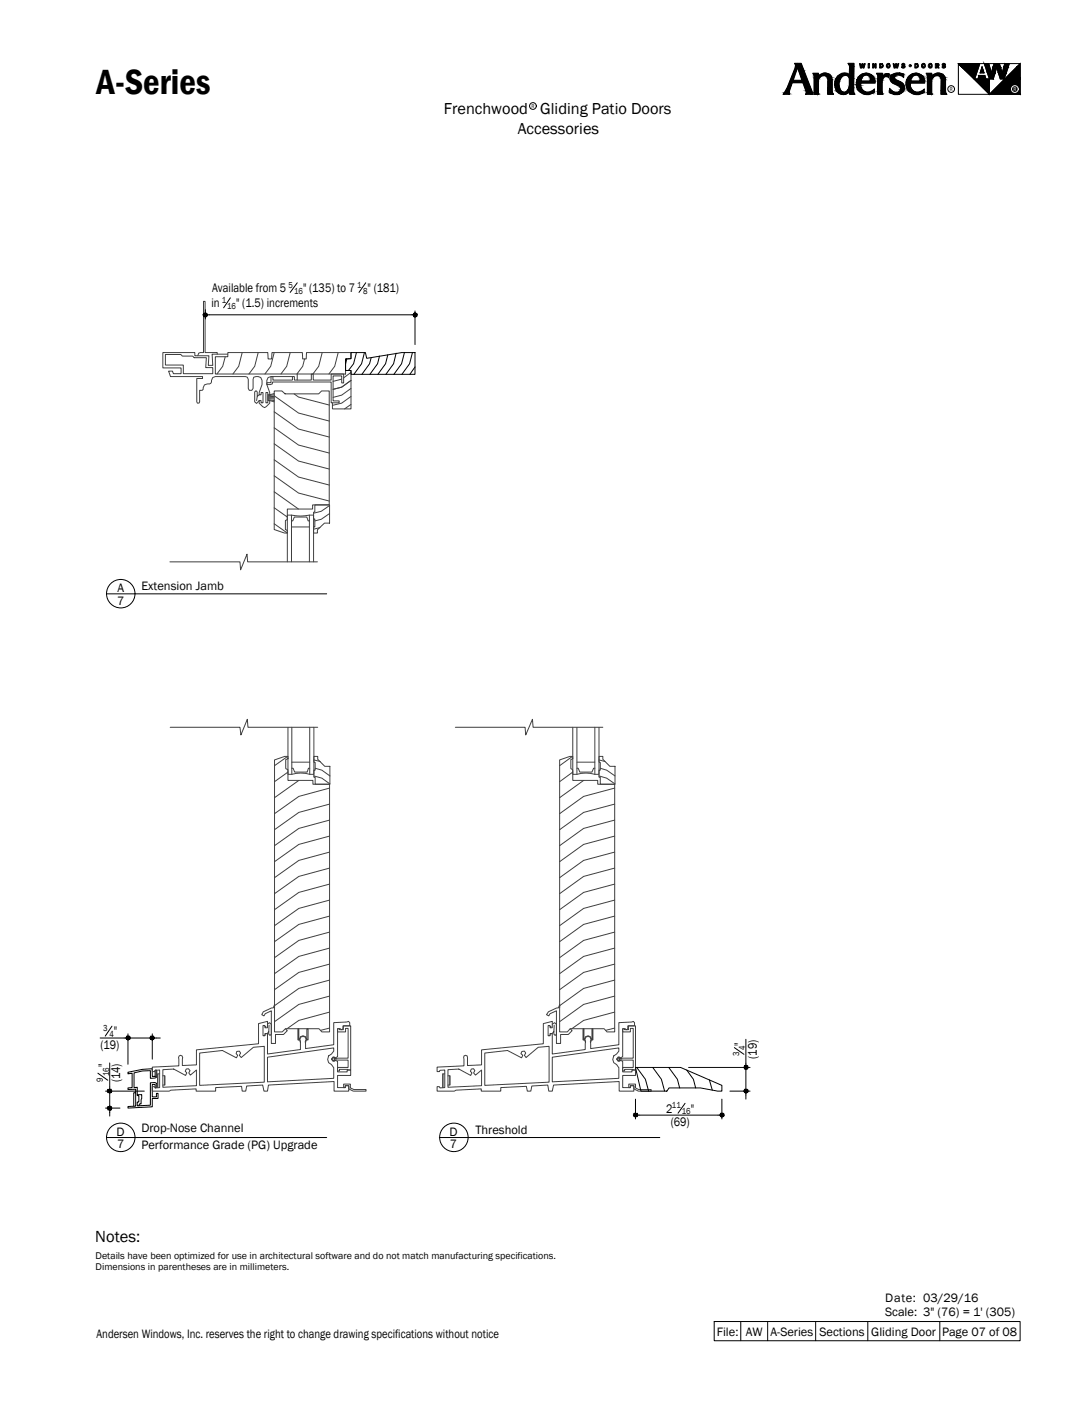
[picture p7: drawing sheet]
<svg xmlns="http://www.w3.org/2000/svg" width="216mm" height="279mm" viewBox="0 0 216 279" stroke-linecap="round" stroke-linejoin="round" font-family="sans-serif">
<!-- layer: A-ANNO-TEXT -->
<g fill="none" stroke="#000" stroke-width=".2">
<path d="M157.7 12.6h1.3l2.4 6.1h-1.6l.1-.6-.6-1.7h-2.1l-.5 1.5v.8h-1.3l.8-1.3 1.5-3.8 .2-.7zM157.9 12.7h1l2.4 6h-1.4l.1-.6-.6-1.7h-2.2l-.6 1.5v.8h-1.1l.8-1.3 1.5-3.8zM157.9 12.7h1l2.3 5.9h-1.1v-.5l-.7-1.8h-2.3l-.5 1.6-.1 .7h-.8l.6-1.2 1.6-3.8zM158.3 13.4l.8 2.5h-1.7zM158.3 13.1l1 3h-2zM158.3 12.8l1.1 3.3h-2.2zM161.3 14.5h1.1v.5a1.53 1.53 0 0 1 1.7-.5 1.53 1.53 0 0 1 1.1 1.4v2.1l.2 .7h-1.2l.1-2.9a.93 .93 0 0 0-1.1-.8 .93 .93 0 0 0-.8 1.1v2.4l.2 .2h-1.1v-3.6zM161.4 14.6h1l-.1 .6 .5-.4a1.4 1.4 0 0 1 1.5-.1 1.4 1.4 0 0 1 .8 1.2v2.1l.2 .7h-1v-2.9a.99 .99 0 0 0-1.1-.9 .99 .99 0 0 0-.8 1.2v2.6h-.8v-3.6zM161.6 14.7h.6v.7a1.54 1.54 0 0 1 2.8 .1l.2 3.1h-.8v-2.8a1.06 1.06 0 0 0-1.2-1 1.06 1.06 0 0 0-.9 1.3v2.5h-.6zM166.9 15.2a1.02 1.02 0 0 1 1.7 .3v1.6a1.31 1.31 0 0 1-1.5 1.3 2.32 2.32 0 0 1-.2-3.2zM166.9 15.3a.94 .94 0 0 1 1.7 .2v1.6a1.52 1.52 0 0 1-1.1 1.3 1.41 1.41 0 0 1-1.1-1.7l.2-.8zM167 15.4a.87 .87 0 0 1 1.4-.1 2.56 2.56 0 0 1-.6 2.9h-.6a2.01 2.01 0 0 1-.2-2.8z"/>
<path d="M168.3 12.6h1.2l-.1 5.5 .3 .6h-1.1v-.7a1.51 1.51 0 0 1-1.6 .8 1.51 1.51 0 0 1-1.3-1.4 2.04 2.04 0 0 1 .5-2.3 2.04 2.04 0 0 1 2.3-.3l.1-1.6zM168.4 12.7h1l-.1 5.4 .2 .6h-.9v-1.1l-.3 .7a1.5 1.5 0 0 1-2.5-.9 2.02 2.02 0 0 1 .3-2.1 2.02 2.02 0 0 1 2-.6l.5 .2v-1.7zM168.6 12.7h.7v5.4l.1 .5h-.7l.1-1.2-.6 .9a1.46 1.46 0 0 1-2.3-.9 1.96 1.96 0 0 1 2.2-2.7l.6 .3v-1.8zM170.3 15.3a1.84 1.84 0 0 1 2.2-.7 1.84 1.84 0 0 1 1.2 1.9h-2.9a1.51 1.51 0 0 0 .9 1.7 1.51 1.51 0 0 0 1.8-.6v.7a2.22 2.22 0 0 1-3-.1 2.22 2.22 0 0 1-.2-2.9zM170.4 15.3a1.77 1.77 0 0 1 2-.7 1.77 1.77 0 0 1 1.2 1.8h-2.9a1.58 1.58 0 0 0 .9 1.8 1.58 1.58 0 0 0 1.9-.4l-.1 .5a2.15 2.15 0 0 1-2.8-.2 2.15 2.15 0 0 1-.2-2.8zM170.4 15.4a1.7 1.7 0 0 1 2-.7 1.7 1.7 0 0 1 1.1 1.7h-2.8a1.64 1.64 0 0 0 .7 1.8 1.64 1.64 0 0 0 1.9-.2v.3a2.09 2.09 0 0 1-2.7-.2 2.09 2.09 0 0 1-.2-2.7zM170.6 12.6h.1l.2 .6 .2-.6h.2l.1 .6 .1-.6h.2l-.3 .9h-.1l-.2-.6-.1 .6h-.3zM170.6 12.6l.3 .9 .2-.9 .3 .9 .2-.9M171.2 15.1a.89 .89 0 0 1 1.2-.2 .89 .89 0 0 1 .2 1.2l-1.9 .1zM171.2 15a.96 .96 0 0 1 1.3-.1 .96 .96 0 0 1 .2 1.3h-2.1zM171.3 15.2a.84 .84 0 0 1 1-.2 .84 .84 0 0 1 .3 1.1h-1.7zM172.3 12.6h.2v.9h-.2z"/>
<path d="M172.4 12.6v.9M173.2 12.6h.2l.3 .5v-.5h.2v.9h-.2l-.4-.6v.6h-.1zM173.8 12.6v.9l-.5-.9v.9M173.9 14.5h1.2v.7a1.04 1.04 0 0 1 1.4-.5l-.1 .8-.3-.3a.87 .87 0 0 0-1 1v1.9l.2 .6h-1.2l.1-3.5zM174 14.6h1v.8a1.22 1.22 0 0 1 1.4-.7l-.1 .6a.87 .87 0 0 0-1 0 .87 .87 0 0 0-.3 .9v1.9l.1 .6h-.9v-3.5zM174.2 14.7h.7v.9a1.38 1.38 0 0 1 1.2-.9h.2v.5a.94 .94 0 0 0-1 .1 .94 .94 0 0 0-.4 .9l.1 2.4h-.8l.2-3.4zM174.6 12.6h.3a.44 .44 0 0 1 .4 .5 .44 .44 0 0 1-.4 .4h-.3zM174.6 12.7a.45 .45 0 0 1 .6 .4l-.2 .3h-.4zM174.7 12.7a.29 .29 0 0 1 .4 .3 .29 .29 0 0 1-.4 .3zM176 12.8a.33 .33 0 0 1 .5 0 .33 .33 0 0 1-.1 .5 .33 .33 0 0 1-.4-.2zM176 12.7a.42 .42 0 0 1 .6 .1 .42 .42 0 0 1-.1 .6 .42 .42 0 0 1-.6-.2zM176.1 12.7a.29 .29 0 0 1 .3 .3 .29 .29 0 0 1-.3 .3z"/>
<path d="M176.8 15a2.45 2.45 0 0 1 2.6-.3l-.1 .7a1.06 1.06 0 0 0-1.8 0l.2 .3 .8 .4a1.37 1.37 0 0 1 1 1.7 1.37 1.37 0 0 1-1.6 1h-.4l-1-.4v-.9a1.35 1.35 0 0 0 2.1 .5l.1-.6-.7-.5a1.83 1.83 0 0 1-1.4-1.2zM176.8 15a2.52 2.52 0 0 1 2.5-.3v.5a1.2 1.2 0 0 0-1.8 0 .52 .52 0 0 0 .4 .7l.5 .3a1.3 1.3 0 0 1 1 1.5 1.3 1.3 0 0 1-1.5 1h-.4l-.9-.4v-.6a1.4 1.4 0 0 0 2.1 .3v-.6a1.94 1.94 0 0 0-1.5-.9 .96 .96 0 0 1-.4-1.5zM176.9 15a2.51 2.51 0 0 1 2.3-.2v.3a1.28 1.28 0 0 0-1.8 .1 .62 .62 0 0 0 .5 .8l.5 .2a1.24 1.24 0 0 1 .9 1.5 1.24 1.24 0 0 1-1.4 1l-.4-.1a.68 .68 0 0 1-.9-.7 1.29 1.29 0 0 0 2.2 0l.1-.4a.92 .92 0 0 0-.8-.7 2.3 2.3 0 0 1-1.3-.9l-.1-.4zM177.2 12.6h.2l.1 .6 .2-.6h.2l.1 .6 .2-.6h.2l-.3 .9h-.2l-.1-.6-.1 .6h-.3zM177.3 12.6l.2 .9 .3-.9 .2 .9 .3-.9M178.9 12.7a.34 .34 0 0 1 .4-.1 .34 .34 0 0 1 .3 .2l-.5-.1 .1 .2a.35 .35 0 0 1 .3 .5 .35 .35 0 0 1-.6 0v-.1l.2-.1 .3 .1-.1-.2-.4-.2zM179.5 12.8a.24 .24 0 0 0-.2-.1 .24 .24 0 0 0-.2 .2l.4 .2v.2l-.4 .1-.1-.1M180.2 15.3a1.81 1.81 0 0 1 2.1-.7 1.81 1.81 0 0 1 1.2 1.9h-2.8a1.45 1.45 0 0 0 .6 1.6 1.45 1.45 0 0 0 1.8-.1l.3-.4v.7a2.21 2.21 0 0 1-3-.1 2.21 2.21 0 0 1-.2-2.9zM180.3 15.3a1.74 1.74 0 0 1 2-.7 1.74 1.74 0 0 1 1.1 1.8h-2.7a1.55 1.55 0 0 0 .7 1.8 1.55 1.55 0 0 0 1.9-.4v.5a2.15 2.15 0 0 1-2.8-.2 2.15 2.15 0 0 1-.2-2.8zM180.3 15.4a1.65 1.65 0 0 1 2-.8 1.65 1.65 0 0 1 1.1 1.8h-2.9a1.67 1.67 0 0 0 .8 1.8 1.67 1.67 0 0 0 2-.2v.3a2.09 2.09 0 0 1-2.8-.2 2.09 2.09 0 0 1-.2-2.7zM181 15a1.04 1.04 0 0 1 1.3-.1 1.04 1.04 0 0 1 .4 1.2l-.4 .1h-1.8zM181.1 15.1a.9 .9 0 0 1 1.2-.1 .9 .9 0 0 1 .3 1.1l-1.9 .1 .1-.7z"/>
<path d="M181.2 15.2a.81 .81 0 0 1 1-.2 .81 .81 0 0 1 .3 1.1h-1.8zM181.5 12.6h.4a.45 .45 0 0 1 .3 .5 .45 .45 0 0 1-.3 .4h-.4zM181.6 12.7a.45 .45 0 0 1 .6 .4l-.2 .3h-.4zM181.7 12.7a.29 .29 0 0 1 .3 .3 .29 .29 0 0 1-.3 .3zM182.9 12.8a.42 .42 0 0 1 .6 0 .42 .42 0 0 1 0 .6 .42 .42 0 0 1-.6-.1zM183.1 12.7a.29 .29 0 0 1 .3 .3 .29 .29 0 0 1-.3 .3zM183.8 14.5h1.1v.5a1.53 1.53 0 0 1 1.7-.5 1.53 1.53 0 0 1 1 1.4v2.1l.3 .7h-1.2v-2.9a.93 .93 0 0 0-1-.8 .93 .93 0 0 0-.8 1.1v2.4l.1 .2h-1v-3.6zM184 14.6h.8v.6a1.49 1.49 0 0 1 1.7-.7 1.49 1.49 0 0 1 1.1 1.4v2.1l.2 .7h-1v-2.9a.99 .99 0 0 0-1.1-.9 .99 .99 0 0 0-.9 1.2l.1 2.6h-.8v-3.6zM184.1 14.7h.7l-.1 .7a1.54 1.54 0 0 1 2.7 .1l.2 3.1h-.7v-2.8a1.06 1.06 0 0 0-1.2-1 1.06 1.06 0 0 0-.9 1.3v2.5h-.7zM184.3 12.7a.44 .44 0 0 1 .7 .3 .44 .44 0 0 1-.5 .5l-.3-.3zM184.4 12.7a.33 .33 0 0 1 .4 .1 .33 .33 0 0 1 0 .5 .33 .33 0 0 1-.5 0zM184.5 12.7a.29 .29 0 0 1 .3 .3 .29 .29 0 0 1-.3 .3z"/>
<path d="M185.6 12.6l.7 .1 .1 .2-.2 .2 .2 .4h-.3l-.1-.4h-.1v.4h-.3zM185.7 13.1h.3l.2-.4h-.5v.8M185.9 12.7h.1l.1 .2-.2 .1zM186 13.1l.2 .4M187 12.7a.37 .37 0 0 1 .6 .1l-.4-.1v.2a.34 .34 0 0 1 .4 .2 .34 .34 0 0 1-.3 .4 .34 .34 0 0 1-.4-.2h.5v-.1l-.4-.2zM187.5 12.8l-.1-.1-.3 .1v.2l.4 .1a.26 .26 0 0 1-.2 .3 .26 .26 0 0 1-.3-.1M190.2 12.6l6.1 6.1 6.1-6.1v6.1h-12.2zM190.2 12.6h12.2M194.4 12.6l-1 3.1h.6l.3-.7h1.1l.2 .7h.7M194.9 13.3l.4 1.2h-.8zM195.3 12.6l1 3.1M196.2 12.6l.5 1.9 .6-1.9"/>
<path d="M196.3 15.7v3M198.3 12.6l.6 1.9 .5-1.9M200.3 12.6l-1 3.1h-.8l-.7-2.4-.7 2.4h-.8M21.1 117.8h43.7M21.1 225.7h43.7M87.2 225.7h43.7M141.7 262.2h60.7v3.9h-60.7zM147 262.2v3.9M152.3 262.2v3.9M161.9 262.2v3.9M172.2 262.2v3.9M186.5 262.2v3.9"/>
<circle cx="180.6" cy="13" r=".22"/>
<circle cx="180.6" cy="13" r=".1"/>
<circle cx="183.2" cy="13.1" r=".35"/>
<circle cx="188.7" cy="17.7" r=".67"/>
<circle cx="105.8" cy="21" r=".67"/>
<circle cx="24" cy="117.8" r="2.83"/>
<circle cx="24" cy="225.7" r="2.83"/>
<circle cx="90.1" cy="225.7" r="2.83"/>
</g>
<g fill="#000" stroke="#000" stroke-width=".2">
<path d="M163.5 14.7h.4zM166.9 18.6h.9zM166.9 18.6l.5 .1zM175 15.5h.1zM176 14.7h.3zM178.2 14.6l.1 .1zM181.7 18.6h.6zM181.7 18.6l.2 .1zM183.1 18.1l.2-.1zM186 14.7h.4zM193.3 15.7h3v3zM202.4 12.6v.7h-.6z"/>
<path d="M156.1 18l.4 .3v-.3zM156.1 18l.4 .3h-.6z"/>
<path d="M155.9 18.3l.6 .1v-.1zM155.9 18.3l.6 .1h-.7z"/>
<path d="M155.8 18.4l.7 .2v-.2zM155.8 18.4l.7 .2h-.8z"/>
<path d="M156.1 17.9h.5zM156.1 17.9l.4 .1z"/>
<path d="M156.3 17.4l.3 .5 .1-.5zM156.3 17.4l.3 .5h-.5z"/>
<path d="M156.8 16.3l-.1 1.1 .4-1.1zM156.8 16.3l-.1 1.1h-.4z"/>
<path d="M157.9 13.6l-.7 2.5 .8-2.5zM157.9 13.6l-.7 2.5h-.3z"/>
<path d="M157.9 13.3l.1 .3 .1-.3zM157.9 13.3l.1 .3h-.1z"/>
<path d="M158 12.9l.1 .4 .1-.4zM158 12.9l.1 .4h-.2z"/>
<path d="M158 12.8l.2 .1 .1-.1zM158 12.8l.2 .1h-.2z"/>
<path d="M158 12.7l.9 .1zM158 12.7l.9 .1z"/>
<path d="M158.3 12.8l.7 .1-.1-.1zM158.3 12.8l.7 .1h-.6z"/>
<path d="M158.4 12.9l.9 .7-.3-.7zM158.4 12.9l.9 .7h-.8z"/>
<path d="M158.5 13.6l.8 .3v-.3zM158.5 13.6l.8 .3h-.7z"/>
<path d="M158.6 13.9l1.6 2.2-.9-2.2zM158.6 13.9l1.6 2.2h-.8z"/>
<path d="M156.9 16.1l3.4 .2-.1-.2zM156.9 16.1l3.4 .2h-3.5z"/>
<path d="M159.4 16.3l1.6 1.8-.7-1.8zM159.4 16.3l1.6 1.8h-.9z"/>
<path d="M160.1 18.1l1 .2-.1-.2zM160.1 18.1l1 .2h-1z"/>
<path d="M160.1 18.3l1.1 .2-.1-.2zM160.1 18.3l1.1 .2h-1.1z"/>
<path d="M160.1 18.5l1.1 .1v-.1zM160.1 18.5l1.1 .1h-1.1z"/>
<path d="M161.6 14.7l.6 .1v-.1zM161.6 14.7l.6 .1h-.6z"/>
<path d="M161.6 14.8l.6 .3v-.3zM161.6 14.8l.6 .3h-.5z"/>
<path d="M161.7 15.1l.5 .3v-.3zM161.7 15.1l.5 .3h-.5z"/>
<path d="M161.7 18.4l.6 .2-.1-.2zM161.7 18.4l.6 .2h-.6z"/>
<path d="M161.7 16.1l.5 2.3 .1-2.3zM161.7 16.1l.5 2.3h-.5z"/>
<path d="M161.7 15.6l.6 .5 .1-.5zM161.7 15.6l.6 .5h-.6z"/>
<path d="M161.7 15.4l.7 .2 .2-.2zM161.7 15.4l.7 .2h-.7z"/>
<path d="M162.4 15.2l.2 .2v-.2zM162.2 15.4l.2-.2 .2 .2z"/>
<path d="M162.7 15l-.1 .2 .4-.2zM162.4 15.2l.3-.2-.1 .2z"/>
<path d="M163.2 14.7h1zM163.2 14.7h1z"/>
<path d="M162.8 14.9h.5zM162.8 14.9h.6z"/>
<path d="M162.8 14.9h.5zM162.8 14.9l.2 .1z"/>
<path d="M162.9 14.8h.5zM162.9 14.8l.5 .1z"/>
<path d="M163.5 14.7h.7zM163.2 14.7h1z"/>
<path d="M163.2 14.7l1.3 .1zM162.9 14.8l.3-.1 1.3 .1z"/>
<path d="M162.9 14.8h1.7zM162.9 14.8h1.7z"/>
<path d="M163.4 14.8l1.2 .1zM163.4 14.8l1.2 .1z"/>
<path d="M163.6 14.9h1zM163.6 14.9h1z"/>
<path d="M163.8 14.9l.9 .1-.1-.1zM163.8 14.9l.9 .1z"/>
<path d="M164 15l.8 .1zM164 15l.8 .1z"/>
<path d="M164.1 15.1l.8 .2-.1-.2zM164.1 15.1l.8 .2h-.7z"/>
<path d="M164.2 15.3l.8 .1-.1-.1zM164.2 15.3l.8 .1h-.7z"/>
<path d="M164.3 15.4l.7 .1v-.1zM164.3 15.4l.7 .1h-.7z"/>
<path d="M164.3 15.5l.7 .3v-.3zM164.3 15.5l.7 .3h-.6z"/>
<path d="M164.4 15.8l.6 .1zM164.4 15.8l.6 .1z"/>
<path d="M164.4 15.9l.6 2.1v-2.1zM164.4 15.9l.6 2.1h-.6z"/>
<path d="M164.4 18l.7 .5-.1-.5zM164.4 18l.7 .5h-.7z"/>
<path d="M164.4 18.5l.8 .1-.1-.1zM164.4 18.5l.8 .1h-.8z"/>
<path d="M165.7 16.7l.7 .1v-.1zM165.7 16.7l.7 .1h-.7z"/>
<path d="M165.7 16.8l.8 .6-.1-.6zM165.7 16.8l.8 .6h-.6z"/>
<path d="M165.9 15.9l.6 .3v-.3zM165.9 15.9l.6 .3h-.7z"/>
<path d="M165.8 16.2l.6 .5 .1-.5zM165.8 16.2l.6 .5h-.7z"/>
<path d="M165.9 17.4h.6zM165.9 17.4h.6z"/>
<path d="M165.9 17.4l.8 .6-.2-.6zM165.9 17.4l.8 .6h-.6z"/>
<path d="M166 15.7l.5 .2 .2-.2zM166 15.7l.5 .2h-.6z"/>
<path d="M166.1 18l.7 .1-.1-.1zM166.1 18l.7 .1h-.5z"/>
<path d="M166.3 18.1l.8 .2-.3-.2zM166.3 18.1l.8 .2h-.6z"/>
<path d="M166.3 15.2h.6zM166.3 15.2h.6z"/>
<path d="M166.3 15.2l.4 .5 .2-.5zM166.3 15.2l.4 .5h-.7z"/>
<path d="M166.5 18.3l.6 .1zM166.5 18.3l.6 .1z"/>
<path d="M166.6 18.4l.8 .1zM166.6 18.4l.8 .1z"/>
<path d="M166.7 14.9h.6zM166.7 14.9h.7z"/>
<path d="M166.7 14.9l.2 .3 .4-.3zM166.3 15.2l.4-.3 .2 .3z"/>
<path d="M166.7 18.5h.8zM166.7 18.5h.8z"/>
<path d="M166.9 14.8h.9zM166.7 14.9h.7z"/>
<path d="M166.9 18.5l.9 .1zM166.9 18.5l.9 .1z"/>
<path d="M167.6 14.6l.4 .1zM167.1 14.7h.9z"/>
<path d="M167.1 14.7h1zM167.1 14.7h1z"/>
<path d="M166.7 18.5h1.3zM166.7 18.5h1.1z"/>
<path d="M167.6 18.5h.4zM167.5 18.5h.5z"/>
<path d="M167.1 14.7l1.2 .1-.2-.1zM166.9 14.8l.2-.1 1.2 .1z"/>
<path d="M167.8 18.4h.3zM167.6 18.5h.4z"/>
<path d="M168 18.3l.1 .1 .1-.1zM168 18.3l.1 .1h-.3z"/>
<path d="M167.8 14.8l.7 .1zM167.8 14.8l.7 .1z"/>
<path d="M168.1 18.1l.1 .2 .1-.2zM168 18.3l.1-.2 .1 .2z"/>
<path d="M168.3 14.9l.3 .1zM168.3 14.9l.3 .1z"/>
<path d="M168.5 17.7l-.2 .4zM168.5 17.7l-.4 .4z"/>
<path d="M168.7 15h.6zM168.7 15h.6z"/>
<path d="M168.4 15h.3zM168.4 15h.3z"/>
<path d="M168.6 17.4h.1zM168.6 17.4h.2z"/>
<path d="M168.6 17.4v.3l.1-.3zM168.6 17.4l-.1 .3z"/>
<path d="M168.8 17.4h.5zM168.8 17.4h.5z"/>
<path d="M168.6 15.5l.7 1.6v-1.6zM168.6 15.5l.7 1.6h-.7z"/>
<path d="M168.6 17.1l.7 .3v-.3zM168.6 17.1l.7 .3h-.7z"/>
<path d="M168.8 17.4l.5 .7v-.7zM168.8 17.4l.5 .7h-.6z"/>
<path d="M168.7 18.1l.6 .4v-.4zM168.7 18.1l.6 .4h-.6z"/>
<path d="M168.6 12.7l.7 .1zM168.6 12.7l.7 .1z"/>
<path d="M168.6 12.8l.7 .4v-.4zM168.6 12.8l.7 .4h-.6z"/>
<path d="M168.7 13.2l.6 1.8v-1.8zM168.7 13.2l.6 1.8h-.6z"/>
<path d="M168.4 15l.9 .2v-.2zM168.4 15l.9 .2h-.8z"/>
<path d="M168.5 15.2l.8 .3v-.3zM168.5 15.2l.8 .3h-.7z"/>
<path d="M168.7 18.5l.7 .1-.1-.1zM168.7 18.5l.7 .1h-.7z"/>
<path d="M170 16.3h3.5zM170 16.3h3.5z"/>
<path d="M170 16.9l.7 .4-.1-.4zM170 16.9l.7 .4h-.6z"/>
<path d="M170.6 18.1h.6zM170.6 18.1h.6z"/>
<path d="M170 16.4l.7 .4v-.4zM170 16.4l.7 .4h-.7z"/>
<path d="M170 16.8l.6 .1 .1-.1zM170 16.8l.6 .1h-.6z"/>
<path d="M170.2 15.9l.4 .3 .1-.3zM170.2 15.9l.4 .3h-.6z"/>
<path d="M170.1 17.3h.6zM170.1 17.3h.6z"/>
<path d="M170.2 17.3l.7 .4-.2-.4zM170.2 17.3l.7 .4h-.6z"/>
<path d="M170.4 15.5l.3 .4 .2-.4zM170.4 15.5l.3 .4h-.5z"/>
<path d="M170.3 17.7l.6 .1zM170.3 17.7l.6 .1z"/>
<path d="M170.4 17.8l.8 .3-.3-.3zM170.4 17.8l.8 .3h-.6z"/>
<path d="M170.4 15.4l.5 .1 .1-.1zM170.4 15.4l.5 .1h-.5z"/>
<path d="M170.7 15l.3 .4 .2-.4zM170.7 15l.3 .4h-.6z"/>
<path d="M170.6 18.1l1 .2-.4-.2zM170.6 18.1l1 .2h-.7z"/>
<path d="M170.9 15h.4zM170.7 15h.5z"/>
<path d="M171.1 14.8l.2 .2 .2-.2zM170.9 15l.2-.2 .2 .2z"/>
<path d="M170.9 18.3h.9zM170.9 18.3h.9z"/>
<path d="M171 18.3l1 .1zM171 18.3l1 .1z"/>
<path d="M171.3 14.7l.2 .1 .5-.1zM171.3 14.7l.2 .1h-.4z"/>
<path d="M171.8 18.6l.2 .1zM171.8 18.6h.7z"/>
<path d="M171.9 14.7h.5zM171.4 14.7h1z"/>
<path d="M171.4 14.7h1zM171.3 14.7h1.1z"/>
<path d="M171.3 14.7h1.2zM171.3 14.7h1.2z"/>
<path d="M172.4 18.4h.6zM172.4 18.4h.6z"/>
<path d="M171.1 18.4h1.3zM171.1 18.4h1.3z"/>
<path d="M172 14.7l.6 .1zM172 14.7l.6 .1z"/>
<path d="M172.3 14.8l.5 .1zM172.3 14.8l.5 .1z"/>
<path d="M171.4 18.5h1.2zM171.4 18.5l1.1 .1z"/>
<path d="M172.5 14.9l.5 .1zM172.5 14.9l.5 .1z"/>
<path d="M172.8 16.1h.7zM172.8 16.1h.7z"/>
<path d="M171.3 18.5h1.6zM171.3 18.5h1.3z"/>
<path d="M172.6 15l.6 .2-.2-.2zM172.6 15l.6 .2h-.5z"/>
<path d="M171.1 18.4h1.9zM171.1 18.4l1.8 .1z"/>
<path d="M172.7 15.2l.6 .2-.1-.2zM172.7 15.2l.6 .2h-.5z"/>
<path d="M172.8 18.3h.4zM172.4 18.4h.6z"/>
<path d="M172.8 15.4l.6 .2-.1-.2zM172.8 15.4l.6 .2h-.6z"/>
<path d="M173.3 18.1v.2zM172.9 18.3l.4-.2v.2z"/>
<path d="M172.9 18.3h.4zM172.8 18.3h.4z"/>
<path d="M172.8 15.6l.7 .3-.1-.3zM172.8 15.6l.7 .3h-.6z"/>
<path d="M172.9 15.9l.6 .2v-.2zM172.9 15.9l.6 .2h-.7z"/>
<path d="M172.8 16.1l.7 .1v-.1zM172.8 16.1l.7 .1h-.8z"/>
<path d="M172.7 16.2h.8zM172.5 16.2h1z"/>
<path d="M170 16.2l3.5 .1zM170 16.2l3.5 .1z"/>
<path d="M170 16.3l3.5 .1zM170 16.3l3.5 .1z"/>
<path d="M174.2 14.7l.7 .1zM174.2 14.7l.7 .1z"/>
<path d="M174.2 14.8l.7 .4v-.4zM174.2 14.8l.7 .4h-.5z"/>
<path d="M174.4 15.2l.5 .4v-.4zM174.4 15.2l.5 .4h-.6z"/>
<path d="M174.3 16.2l.6 2v-2zM174.3 16.2l.6 2h-.6z"/>
<path d="M174.3 18.2l.7 .3-.1-.3zM174.3 18.2l.7 .3h-.8z"/>
<path d="M174.3 15.9l.6 .3 .1-.3zM174.3 15.9l.6 .3h-.6z"/>
<path d="M174.2 18.5l.8 .1v-.1zM174.2 18.5l.8 .1h-.8z"/>
<path d="M174.3 15.6l.7 .3 .1-.3zM174.3 15.6l.7 .3h-.7z"/>
<path d="M175.3 15.2l-.2 .3zM175.3 15.2l-.3 .3z"/>
<path d="M175.4 15h.4zM175.4 15h.4z"/>
<path d="M175.4 15.1l-.1 .1 .3-.1zM175.4 15.1l-.1 .1z"/>
<path d="M175.4 15h.4zM175.4 15l.2 .1z"/>
<path d="M176.1 14.7h.2zM176 14.7h.3zM175.9 14.7h.4z"/>
<path d="M175.4 15h.9zM175.4 15h.9z"/>
<path d="M175.8 15h.5zM175.8 15h.5z"/>
<path d="M175.9 15l.4 .1zM175.9 15l.4 .1z"/>
<path d="M176.1 15.1l.2 .1zM176.1 15.1l.2 .1z"/>
<path d="M175.9 14.7h.4zM175.9 14.7h.4z"/>
<path d="M175.9 14.7l.4 .1v-.1zM175.6 14.8l.3-.1 .4 .1z"/>
<path d="M175.6 14.8l.7 .2v-.2zM175.4 15l.2-.2 .7 .2z"/>
<path d="M176.6 17.9l.2 .1zM176.6 17.9l.2 .1h-.2z"/>
<path d="M176.6 18l.6 .3zM176.6 18l.6 .3h-.6z"/>
<path d="M176.6 18.3h.7zM176.6 18.3h.7z"/>
<path d="M176.6 18.3l.9 .1zM176.6 18.3l.9 .1z"/>
<path d="M176.8 15.2l.5 .2v-.2zM176.8 15.2l.5 .2h-.5zM176.8 15.4h.5zM176.8 15.4h.5z"/>
<path d="M176.8 15.4l.6 .1-.1-.1zM176.8 15.4l.6 .1h-.7z"/>
<path d="M176.8 15.2h.6zM176.8 15.2h.5z"/>
<path d="M176.7 15.5l.7 .1zM176.7 15.5l.7 .1z"/>
<path d="M176.7 15.6l.8 .1-.1-.1zM176.7 15.6l.8 .1h-.7z"/>
<path d="M177 15h.5zM176.9 15h.6z"/>
<path d="M176.9 15l.5 .2 .1-.2zM176.9 15l.5 .2h-.6z"/>
<path d="M176.8 15.7l.8 .2-.1-.2zM176.8 15.7l.8 .2h-.8z"/>
<path d="M177 14.9l.5 .1 .1-.1zM177 14.9l.5 .1h-.5z"/>
<path d="M177.1 14.9h.6zM177 14.9h.6z"/>
<path d="M176.8 15.9h.9zM176.8 15.9h.9z"/>
<path d="M176.8 15.9l1.1 .1-.2-.1zM176.8 15.9l1.1 .1h-1.1z"/>
<path d="M176.8 18.4h.9zM176.8 18.4h.9z"/>
<path d="M176.8 18.4l1.1 .1zM176.8 18.4l1.1 .1z"/>
<path d="M177.2 14.8h.6zM177.1 14.9h.6z"/>
<path d="M176.8 16l1.3 .1-.2-.1zM176.8 16l1.3 .1h-1.2z"/>
<path d="M177.3 14.8h.6zM177.2 14.8h.6z"/>
<path d="M176.9 16.1l1.5 .1-.3-.1zM176.9 16.1l1.5 .1h-1.4z"/>
<path d="M177.4 14.8h.8zM177.3 14.8h.6z"/>
<path d="M177.7 18.7h.5zM177.7 18.7h.4zM177.7 18.7h.4z"/>
<path d="M177.5 18.6h.7zM177.5 18.6l.7 .1z"/>
<path d="M178.1 14.7h.4zM177.9 14.7h.6z"/>
<path d="M177 16.2h1.5zM177 16.2h1.5z"/>
<path d="M177.1 16.2l1.6 .2-.2-.2zM177.1 16.2l1.6 .2h-1.5z"/>
<path d="M177.2 18.5l1.3 .1zM177.2 18.5l1.3 .1z"/>
<path d="M177.3 18.6h1.2zM177.3 18.6h.9z"/>
<path d="M177.9 14.7h.7zM177.9 14.7h.7z"/>
<path d="M177.9 14.7h1zM177.5 14.7h1.4zM177.5 14.7h1.4zM177.5 14.7h1.4z"/>
<path d="M177.2 16.4h1.5zM177.2 16.4h1.5z"/>
<path d="M177 18.5h1.7zM177 18.5h1.5z"/>
<path d="M177.3 16.4l1.6 .2-.2-.2zM177.3 16.4l1.6 .2h-1.4z"/>
<path d="M178.2 18.4l.5 .1zM178.2 18.4l.5 .1z"/>
<path d="M178.2 18.5h.5zM177.9 18.5h.8z"/>
<path d="M178.4 18.3h.4zM178.2 18.4h.5z"/>
<path d="M177.5 14.7l1.6 .1zM177.4 14.8h1.7z"/>
<path d="M177.5 16.6l1.6 .1-.2-.1zM177.5 16.6l1.6 .1z"/>
<path d="M178.6 18.2l.2 .1 .2-.1zM178.4 18.3l.2-.1 .2 .1z"/>
<path d="M178.2 14.8h1zM178.2 14.8h1z"/>
<path d="M177.9 16.7l1.3 .1-.1-.1zM177.9 16.7l1.3 .1h-1.1z"/>
<path d="M178.7 18.1l.3 .1 .1-.1zM178.6 18.2l.1-.1 .3 .1zM178.6 18.2h.4zM178.6 18.2h.4z"/>
<path d="M178.4 14.8h.8zM178.4 14.8h.8z"/>
<path d="M178.5 14.8l.7 .1v-.1zM178.5 14.8l.7 .1z"/>
<path d="M178.8 14.9l.4 .1zM178.8 14.9l.4 .1z"/>
<path d="M179.1 15l.1 .1zM179.1 15l.1 .1z"/>
<path d="M178.1 16.8l1.2 .1-.1-.1zM178.1 16.8l1.2 .1z"/>
<path d="M178.8 17.9l.4 .1v-.1zM178.8 17.9l.4 .1h-.4z"/>
<path d="M178.8 18h.4zM178.8 18l.3 .1z"/>
<path d="M178.4 16.9l.9 .1zM178.4 16.9l.9 .1z"/>
<path d="M178.6 17l.7 .1v-.1zM178.6 17l.7 .1h-.6z"/>
<path d="M178.7 17.1l.6 .1zM178.7 17.1l.6 .1z"/>
<path d="M178.7 17.2l.6 .1v-.1zM178.7 17.2l.6 .1h-.5z"/>
<path d="M178.8 17.3l.5 .1v-.1zM178.8 17.3l.5 .1h-.4z"/>
<path d="M178.9 17.4l.4 .1zM178.9 17.4l.4 .1z"/>
<path d="M178.9 17.5l.4 .2v-.2zM178.9 17.5l.4 .2h-.4z"/>
<path d="M178.9 17.7l.4 .1zM178.9 17.7l.4 .1z"/>
<path d="M178.9 17.8l.3 .1 .1-.1zM178.9 17.8l.3 .1h-.4z"/>
<path d="M180 16.3h3.4zM180 16.3h3.4z"/>
<path d="M180 16.4l.5 .4v-.4zM180 16.4l.5 .4h-.6z"/>
<path d="M179.9 16.8l.6 .1v-.1zM179.9 16.8l.6 .1h-.5z"/>
<path d="M180 16.9l.6 .4-.1-.4zM180 16.9l.6 .4h-.6z"/>
<path d="M180.5 18.1h.6zM180.5 18.1h.6z"/>
<path d="M180 17.3h.6zM180 17.3h.6z"/>
<path d="M180 17.3l.8 .4-.2-.4zM180 17.3l.8 .4h-.6z"/>
<path d="M180.1 15.9l.4 .3 .2-.3zM180.1 15.9l.4 .3h-.5z"/>
<path d="M180.2 15.5l.5 .4v-.4zM180.2 15.5l.5 .4h-.6z"/>
<path d="M180.2 17.7l.6 .1zM180.2 17.7l.6 .1z"/>
<path d="M180.2 17.8l.9 .3-.3-.3zM180.2 17.8l.9 .3h-.6z"/>
<path d="M180.3 15.4l.4 .1 .1-.1zM180.3 15.4l.4 .1h-.5z"/>
<path d="M180.6 15l.2 .4 .2-.4zM180.6 15l.2 .4h-.5z"/>
<path d="M180.5 18.1l.9 .2-.3-.2zM180.5 18.1l.9 .2h-.6z"/>
<path d="M181.2 14.7h1.1zM181.2 14.7h1.1z"/>
<path d="M180.7 15h.5zM180.6 15h.4z"/>
<path d="M181 14.8l.2 .2 .2-.2zM180.7 15l.3-.2 .2 .2z"/>
<path d="M180.8 18.3h.9zM180.8 18.3h.9z"/>
<path d="M180.9 18.3l1 .1zM180.9 18.3l1 .1z"/>
<path d="M181.7 14.7h.6zM181.2 14.7h1.1z"/>
<path d="M181.2 14.7l.2 .1 .5-.1zM181 14.8l.2-.1 .2 .1z"/>
<path d="M181 18.4h1.2zM181 18.4h1.2z"/>
<path d="M181.2 14.7h1.2zM181.2 14.7h1.2z"/>
<path d="M181.9 14.7l.6 .1-.1-.1zM181.9 14.7l.6 .1z"/>
<path d="M182.2 14.8l.5 .1zM182.2 14.8l.5 .1z"/>
<path d="M181.3 18.5h1.3zM181.3 18.5l1 .1z"/>
<path d="M182.3 14.9l.6 .1zM182.3 14.9l.6 .1z"/>
<path d="M182.7 16.1h.7zM182.7 16.1h.7z"/>
<path d="M181.2 18.5h1.6zM181.2 18.5h1.4z"/>
<path d="M182.5 15l.6 .2-.2-.2zM182.5 15l.6 .2h-.5z"/>
<path d="M182.3 18.4h.6zM182.2 18.4h.7z"/>
<path d="M181 18.4h1.9zM181 18.4l1.8 .1z"/>
<path d="M182.6 15.2l.6 .2-.1-.2zM182.6 15.2l.6 .2h-.5z"/>
<path d="M182.7 18.3h.4zM182.3 18.4h.6z"/>
<path d="M182.7 15.4l.6 .2-.1-.2zM182.7 15.4l.6 .2h-.6z"/>
<path d="M182.7 15.6l.6 .3v-.3zM182.7 15.6l.6 .3h-.5z"/>
<path d="M183.1 18.1l.2 .2v-.2zM182.8 18.3l.3-.2 .2 .2z"/>
<path d="M182.8 18.3h.5zM182.7 18.3h.4z"/>
<path d="M182.8 15.9l.6 .2-.1-.2zM182.8 15.9l.6 .2h-.7z"/>
<path d="M182.7 16.1l.7 .1v-.1zM182.6 16.2l.1-.1 .7 .1z"/>
<path d="M182.6 16.2h.8zM182.3 16.2h1.1z"/>
<path d="M180 16.2l3.4 .1zM180 16.2l3.4 .1z"/>
<path d="M180 16.3l3.4 .1zM180 16.3l3.4 .1z"/>
<path d="M184.1 15.1l.6 .3v-.3zM184.1 15.1l.6 .3h-.6z"/>
<path d="M184.1 14.7l.7 .1v-.1zM184.1 14.7l.7 .1h-.7z"/>
<path d="M184.1 14.8l.6 .3 .1-.3zM184.1 14.8l.6 .3h-.6z"/>
<path d="M184.1 16.1l.7 2.3v-2.3zM184.1 16.1l.7 2.3h-.7z"/>
<path d="M184.1 18.4l.7 .2v-.2zM184.1 18.4l.7 .2h-.7z"/>
<path d="M184.1 15.6l.7 .5v-.5zM184.1 15.6l.7 .5h-.7z"/>
<path d="M184.1 15.4l.7 .2 .2-.2zM184.1 15.4l.7 .2h-.7z"/>
<path d="M184.9 15.2l.1 .2 .1-.2zM184.7 15.4l.2-.2 .1 .2z"/>
<path d="M185.2 15l-.1 .2 .4-.2zM184.9 15.2l.3-.2-.1 .2z"/>
<path d="M185.7 14.7h1zM185.7 14.7h1z"/>
<path d="M185.3 14.9h.5zM185.3 14.9l.2 .1z"/>
<path d="M185.3 14.9h.6zM185.3 14.9h.5z"/>
<path d="M185.3 14.8h.6zM185.3 14.8l.6 .1z"/>
<path d="M186 14.7h.7zM185.7 14.7h1z"/>
<path d="M185.7 14.7l1.3 .1-.3-.1zM185.4 14.8l.3-.1 1.3 .1z"/>
<path d="M185.4 14.8h1.7zM185.3 14.8h1.8z"/>
<path d="M185.9 14.8l1.2 .1zM185.9 14.8l1.2 .1z"/>
<path d="M186 14.9h1.1zM186 14.9h1.1z"/>
<path d="M186.3 14.9l.9 .1-.1-.1zM186.3 14.9l.9 .1z"/>
<path d="M186.5 15l.8 .1zM186.5 15l.8 .1z"/>
<path d="M186.6 15.1l.8 .2-.1-.2zM186.6 15.1l.8 .2h-.7z"/>
<path d="M186.7 15.3l.7 .1v-.1zM186.7 15.3l.7 .1h-.6z"/>
<path d="M186.8 15.4l.6 .1v-.1zM186.8 15.4l.6 .1h-.6z"/>
<path d="M186.8 15.5l.7 .3-.1-.3zM186.8 15.5l.7 .3h-.6z"/>
<path d="M186.9 15.8l.6 .1zM186.9 15.8l.6 .1z"/>
<path d="M186.9 15.9l.6 2.1v-2.1zM186.9 15.9l.6 2.1h-.6z"/>
<path d="M186.9 18l.7 .5-.1-.5zM186.9 18l.7 .5h-.7z"/>
<path d="M186.9 18.5l.7 .1v-.1zM186.9 18.5l.7 .1h-.7z"/>
<path d="M190.2 12.6l3.2 3.1 1-3.1zM190.2 12.6l3.2 3.1z"/>
<path d="M194.9 13.3l.4 1.2zM194.9 13.3l.4 1.2h-.8z"/>
<path d="M194.3 15l1.3 .7-.2-.7zM194.3 15l1.3 .7h-1.6z"/>
<path d="M195.3 12.6l1.4 1.9-.5-1.9zM195.3 12.6l1.4 1.9h-.7z"/>
<path d="M196 14.5l1.1 1.2 .4-1.2zM196 14.5l1.1 1.2h-.8z"/>
<path d="M197 13.3l.5 1.2 .3-1.2zM197 13.3l.5 1.2h-.8z"/>
<path d="M197.3 12.6l1.3 .7-.3-.7zM197.3 12.6l1.3 .7h-1.6z"/>
<path d="M197.8 13.3l1.1 1.2-.3-1.2zM197.8 13.3l1.1 1.2h-.8z"/>
<path d="M198.1 14.5l1.2 1.2 .4-1.2zM198.1 14.5l1.2 1.2h-.8z"/>
<path d="M199.2 13.3l.5 1.2 .4-1.2zM199.2 13.3l.5 1.2h-.8z"/>
<path d="M199.4 12.6l.7 .7 .2-.7zM199.4 12.6l.7 .7h-.9z"/>
<path d="M201.8 13.3l.6 2.4v-2.4zM199.4 15.7l2.4-2.4 .6 2.4z"/>
<path d="M199.4 15.7l3 3v-3zM199.4 15.7l3 3h-6.1z"/>
</g>
<circle cx="201.4" cy="17.7" r=".67" fill="none" stroke="#fafafa" stroke-width=".2"/>
<!-- layer: A-DETL-MBND -->
<path d="M26.9 216.8h-.4v2.7M27.2 217.2h.9l-.1 1.9h-.3l-.1 .3" fill="none" stroke="#000" stroke-width=".2"/>
<!-- layer: A-DETL-MCUT -->
<path d="M69.7 70h2.8l.3 1.1 6.9-1.1h2.7v4.3h-12.7v-.8h-1.1v-2.3h1.1zM25.4 212.8l2.9-.6 1.9-.1v1.5h.6v-1.2l.2-.1 .1 .2v1.2l-.3 .2-1 .1v-1.5h-1.5l-1.7 .4v2.9h.6v1.6h.4v1.3h-.4v.7l2.6-.1v-4.4l.9-.1 .4 .2v.7l-.3 .2v-.7h-.6v2.5h.8v-.7h.4v1h-1.2v1.6l-4.8 .3v-.3l1.5-.1v-3.4l-1.5 .1v-.3l.8-.1v-2.8l-.8 .1zM126.1 211.8h9l8.1 3.6v1.1h-.8l-3.4-.6h-6.2l-.5 .6h-5.1z" fill="none" stroke="#000" stroke-width=".2"/>
<!-- layer: A-ANNO-DIMS -->
<g fill="none" stroke="#000" stroke-width=".2">
<path d="M45.7 59.1l-1.3 2M59 56.1l-1.4 1.9M72.6 56.1l-1.4 1.9M40.8 61.5v1.8M41.5 62.5h40.1M82.4 61.7v6.7M19.4 213l2 1.4M19.9 206h4.7M20.9 219.9h2.9M20.9 216.5h7.7M21.8 210.9v4.8M21.8 216.5v3.4"/>
<path d="M22.2 203.6l-1.3 2M25.4 205.2v6M25.4 206h4.8M30.2 205.2v5M31 206h.8M126.1 218.1v3.9M135.9 218.9l-1.4 2M136.6 211.8h12.2M143.2 218.1v3.9M144.8 216.5h4M145.7 207.9l1.9 1.3M148 206.2v4.8"/>
<path d="M148 211.8v4.7M148 217.3v.8M21.8 220.7v.8M126.9 221.3h15.6"/>
</g>
<!-- layer: 0 -->
<g fill="#000" stroke="#000" stroke-width=".2">
<path d="M40.3 62.5l.1 .3 .4-.3zM40.4 62.8l.4-.3v.4zM40.8 62.5v.4l.2-.1z"/>
<path d="M40.4 62.2l.4 .3v-.4zM40.4 62.2l.4 .3h-.5z"/>
<path d="M40.8 62.5l.2 .3 .1-.3zM40.8 62.5l.2-.3 .1 .3zM40.8 62.1v.4l.2-.3z"/>
<path d="M82.1 62.2l-.1 .3h.4zM82 62.5h.4l-.3 .3zM82.4 62.5l-.3 .3 .3 .1z"/>
<path d="M82.4 62.5v.4l.3-.1zM82.4 62.5h.4l-.1 .3z"/>
<path d="M82.4 62.5h.4l-.1-.3zM82.4 62.1l.3 .1-.3 .3zM82.1 62.2l.3 .3v-.4z"/>
<path d="M21.3 216.5l.2 .3 .3-.3zM21.5 216.8l.3-.3v.4z"/>
<path d="M21.5 219.6l.3 .3v-.4zM21.5 219.6l.3 .3h-.5zM21.3 219.9l.2 .3 .3-.3z"/>
<path d="M21.8 216.5v.4l.2-.1zM21.8 216.5h.4l-.2 .3zM22 216.2l-.2 .3h.4z"/>
<path d="M21.8 216.1v.4l.2-.3zM21.5 216.2l.3-.1v.4zM21.5 216.2l-.2 .3h.5z"/>
<path d="M22 219.6l-.2 .3h.4zM21.8 219.5l.2 .1-.2 .3z"/>
<path d="M25.1 205.7l-.1 .3h.4zM25 206h.4l-.3 .2zM25.4 206l-.3 .2 .3 .2z"/>
<path d="M25.4 206v.4l.3-.2zM25.4 206h.4l-.1 .2z"/>
<path d="M25.7 205.7l-.3 .3h.4zM25.4 205.6l.3 .1-.3 .3zM25.1 205.7l.3 .3v-.4z"/>
<path d="M29.8 206l.1 .2 .3-.2zM29.9 206.2l.3-.2v.4zM30.2 206v.4l.3-.2z"/>
<path d="M29.9 205.7l.3 .3v-.4zM29.9 205.7l.3 .3h-.4z"/>
<path d="M30.2 206l.3 .2 .1-.2zM30.5 205.7l.1 .3h-.4zM30.2 205.6v.4l.3-.3z"/>
<path d="M147.6 211.8l.2 .3 .2-.3zM147.8 212.1l.2-.3v.4z"/>
<path d="M147.8 216.8l.2 .1v-.4zM148 216.5l.3 .3-.3 .1zM148 216.5l.3 .3 .2-.3z"/>
<path d="M147.8 216.2l.2 .3v-.4zM147.8 216.2l.2 .3h-.4zM147.6 216.5l.2 .3 .2-.3z"/>
<path d="M148 211.8v.4l.3-.1zM148 211.8h.5l-.2 .3zM148 211.8h.5l-.2-.3z"/>
<path d="M148 211.4v.4l.3-.3zM147.8 211.5l.2-.1v.4zM147.8 211.5l-.2 .3h.4z"/>
<path d="M148.3 216.2l-.3 .3h.5zM148 216.1l.3 .1-.3 .3z"/>
<path d="M21.5 220.2l.3 .1v-.4zM21.8 219.9l.2 .3-.2 .1zM21.8 219.9l.2 .3 .2-.3z"/>
<path d="M125.7 221.3l.1 .2 .3-.2zM125.8 221.5l.3-.2v.4zM126.1 221.3v.4l.3-.2z"/>
<path d="M125.8 221l.3 .3v-.4zM125.8 221l.3 .3h-.4z"/>
<path d="M126.1 221.3l.3 .2 .1-.2zM126.4 221l.1 .3h-.4zM126.1 220.9v.4l.3-.3z"/>
<path d="M143 221l-.1 .3h.3zM142.9 221.3h.3l-.2 .2zM143.2 221.3l-.2 .2 .2 .2z"/>
<path d="M143.2 221.3v.4l.4-.2zM143.2 221.3h.5l-.1 .2z"/>
<path d="M143.6 221l-.4 .3h.5zM143.2 220.9l.4 .1-.4 .3zM143 221l.2 .3v-.4z"/>
</g>
<path d="M41.1 62.5h.4M81.6 62.5h.4M21.8 215.7v.4M24.6 206h.4M30.6 206h.4M148 211v.4M148 216.9v.4M21.8 220.3v.4M126.5 221.3h.4M142.5 221.3h.4" fill="none" stroke="#000" stroke-width=".2"/>
<!-- layer: A-DETL-MCUT -->
<g fill="none" stroke="#404040" stroke-width=".2">
<path d="M33.8 144.3h13.8l.2 1.5 1.3-3.1 .1 1.6h13.8M54.5 150.8l2-.7h.6v.4l-.4 .2v1.8l.4 .3v2.1h5v.7h3.3v49.2h-1.5l-.6-.7h-6.7l-.6 .7h-1.5zM57.1 144.3v9.4h.8a6.4 6.4 0 0 1 3.6 0h.8v-9.4M57.9 152.4h.3l.3 .8h2.5l.2-.8h.3M57.9 144.3v9.4M57.9 151.2h3.6M61.5 144.3v9.4M62.3 150.1h.7v.6l1.4 1.4h1.1v3.5h-3v-1.4h-.2v-1.4h.2v-1.5l-.2-.1zM90.4 144.3h13.8l.1 1.5 1.4-3.1 .1 1.6h13.8M111.1 150.8l2-.7h.6v.4l-.4 .2v1.8l.4 .3v2.1h4.9v.7h3.4v49.2h-1.5l-.6-.7h-6.8l-.5 .7h-1.5zM113.7 144.3v9.4h.8a6.4 6.4 0 0 1 3.5 0h.9v-9.4M114.5 152.4h.2l.4 .8h2.4l.3-.8h.2"/>
<path d="M114.5 151.2h3.5M114.5 144.3v9.4M118 144.3v9.4M118.9 150.1h.7v.6l1.4 1.4h1v3.5h-2.9v-1.4h-.2v-1.4h.2v-1.5l-.2-.1zM54.5 199.4l-.3 .6h-.3l-1.6 .8-.4 .5 .5 .3 .2-.4 1.2-.6v6.5h.9v-1.8h1.6l.7-.8-.4-.4M54.5 199.4v.5M111.1 199.4l-.3 .6h-.3l-1.7 .8-.3 .5 .4 .3 .2-.4 1.3-.6v6.5h.8v-1.8h1.6l.7-.8-.4-.4M111.1 199.4v.5M30.2 211.8l5.3-.3-.1-1.6 .2-.4 .2-.1 .3 .1 .2 .4-.1 1.5 2.8-.1v-3l12.3-1.2v-4l1.8-.4v1.2h-.5v-.4h-.4v2h.4v-.4h.5v4.1l6.5-.9-.1-2.1 .2-.4 .4-.1 .5 .1 .2 .4-.2 .5v1.4l5.6-.8v-4.4l2.9-.2 .3 .2v.7h-1.3v.5l-.3 .2-.2-.2h-.6v5.6l-.4 .2-.5-.2-.3 .5 .3 .4 .5-.2 .4 .2v2.1h1.9v-.4h.7v1.1h-2.6v2.4h1.5v-.4h.7v1.1h-2.9v-1.9l-13 .7-.2 1.2h-.7l-.3-1.2-3.1 .2-.2 1h-.7l-.2-.9-5.1 .2v.7h-3.9v-.4l-5 .2-.3 .2h-3.4v-.9h.5l.1 .3 .9-.1v-3.5l-.9 .1-.1 .2h-.5zM32.3 212.3l2.2-.2 2.3 1.3 .3-.5-.3-.3 .1-.5h.5l.3 .4-.2 .4 .3 .4 1.2-1v3.1l-6.7 .4zM39.6 209l4.5-.5 2.8 1.4 .3-.5-.3-.3 .1-.5h.5l.2 .4-.2 .4 .4 .5 2.4-2.1 2.1-.2v7.1l-12.8 .7zM52.6 205.3h.1"/>
<path d="M52.6 203.7h.1M53.1 203.2l.4-.3 .3 .3v2l-.2 .3-.3-.3v-.6l-.2 .5M53.1 209.8l13.1-1.9v.7l-.4 .6-.6 .3-.2 .7 .2 .7 .6 .4 .4 .6v2.1l-13.1 .7zM53.4 203.4l-.1 1.2M59.6 206.9l-.2-.7 .2-.5 .5-.2 .5 .2 .2 .5-.2 .7M67 204.1h.4v.2h.7v-.7h1.5v8.7l-2.2-.1v.3h-.4v-.7h2.1v-1.4l-2.8-.1 .2 .2-.2 .1-.5-.4 .5-.4 .2 .1-.2 .1h2.8v-5.9h-.5v.7h-1.6zM68.2 215.1h1.3v.8l.7 .3h2.4v.3h-2.5l-.9-.4v-.7h-.7v.4h-.3zM86.7 211.8l5.4-.3-.1-1.6 .1-.4 .3-.1 .3 .1 .1 .4v1.5l2.8-.1v-3l12.2-1.2v-4l1.8-.4v1.2h-.5v-.4h-.3v2h.3v-.4h.5v4.1l6.5-.9 .1-1.6-.1-.5 .2-.4 .4-.1 .4 .1 .2 .4-.1 .5v1.4l5.6-.8v-4.4l2.6-.1 .3-.1 .2 .2v.7h-1.3v.5l-.2 .2-.3-.2h-.5v5.6l-.4 .2-.5-.2-.3 .5 .3 .4 .5-.2 .4 .2v2.1h1.8v-.4h.7v1.1h-2.5v2.4h1.5v-.4h.7v1.1h-2.9v-1.9l-13.1 .7-.2 1.2h-.7l-.2-1.2-3.2 .2-.2 1h-.7l-.1-.9-5.1 .2v.7h-3.9v-.4l-5 .2-.3 .2h-3.5v-.9h.5l.1 .3 1-.1v-3.5l-1 .1-.1 .2h-.5zM88.9 212.3l2.2-.2 2.3 1.3 .3-.5-.4-.3 .2-.5h.5l.2 .4-.2 .4 .4 .4 1.2-1v3.1l-6.7 .4zM96.2 209l4.5-.5 2.8 1.4 .3-.5-.4-.3 .2-.5h.5l.2 .4-.2 .4 .3 .5 2.4-2.1 2.2-.2v7.1l-12.8 .7zM109.1 205.3h.1M109.1 203.7h.1"/>
<path d="M109.6 203.2l.4-.3 .4 .3v2l-.2 .3-.3-.3v-.6l-.3 .5M109.6 209.8l13.2-1.9v.7l-.4 .6-.6 .3-.2 .7 .2 .7 .6 .4 .4 .6v2.1l-13.2 .7zM110 203.4l-.1 1.2M116.2 206.9l-.3-.7 .3-.5 .5-.2 .5 .2 .2 .5-.2 .7M123.6 204.1h.3v.2h.8v-.7h1.4v8.7l-2.2-.1v.3h-.3v-.7h2.1v-1.4l-2.9-.1 .3 .2-.2 .1-.5-.4 .5-.4 .2 .1-.3 .1h2.9v-5.9h-.6v.7h-1.5zM124.8 215.1h1.3v.8l.6 .3h2.5v.3h-2.5l-.9-.4v-.7h-.7v.4h-.3z"/>
</g>
<!-- layer: A-DETL-PATT -->
<g fill="none" stroke="#404040" stroke-width=".2">
<path d="M32.8 70.3h3.1l.3 .4h2l.3 .3h2.5l-.2 1.9h1.4v1.3h-5.8v-1.8h-3.6zM42.7 70.8h2.5v-.8h7.9l.1 1.2h.7l.1-1.2h6l.1 1.2h.7v-1.2h8.9v1.2h-1.1v3h-25.9zM43.1 70.3v-.3h-2.4v-10.2h-.3v10.2l-1 .1-.2 .5M44.7 70.8l-.5 1.9-1.2 1.5M45.2 70.3h-3.1l.1 2.2h-.9l.2-1.9h-2.8v-.6h-6.4v3h3.6v1.2h-1.5l-.2-.6h-.7l.3 1.1h6.4v.4h-1.2v4.6l.2 .3h.3l.1-.3v-2.2h.5l.2-.2 .3-.9 1.2-.3 .4-1.2 .5-.2h6l.4 .2 .2 .4v1.8l.2 .4h.5l.2-.4v-1.8l.1-.4a1.11 1.11 0 0 1 1.7 .6v.8l-.6 1.6v.4h.4v-.4h.4v2h-.4v-.4h-.4v.5l1.1 .9 1-.9v-.5h-.4v.4h-.3v-2h.3v.4h.4v-.4l-.5-1.6v-.8l.2-.6 .6-.2h4.6v.7h.6v-1.2M48.1 70l-.7 2.7-1.2 1.5M51 78.7l-.1 .8M51.2 70l-.7 2.7-1.1 1.5M51.4 78.3l-.4 .4v-.9l-.2-.3-.3 .3v1.9l.4 .4 .5-.6M53.1 78.3v1.2M53.1 78.9h1.3M53.1 79.1l1.3 .1"/>
<path d="M53.1 79.3l1.3 .2M53.5 79.5l.9 .2M54.4 77.6h1.5l.7 .6h6.6l.6-.6h1.5v22.6h-3.3v.8h-5v2.1l-.4 .2v1.8l.4 .2v.5h-.6l-2-.7zM54.4 78.5l4.8 3.5 6.1 1.6M54.4 70l-.7 2.7-1.1 1.5M54.4 78.1l-.9 .2M54.4 78.3l-1.3 .2M54.4 78.7h-1.3M57.6 70l-.7 2.7-1.2 1.5M58 74.7v.7h-3.8v-.7h-.4v1.2h-.8v.4l1-.1 .1-.4h11.6v4.1h1.6v-.3h-1.2v-5h1.7v1.4h.4v-1.8h-2.5v1.2h-3.5v-1.2h-.4v1.2h-2.8M58.3 78.2l.9 .6 6.1 1.6M60.4 71.2l-.3 1.5-1.2 1.5"/>
<path d="M63.9 70l-.7 2.7-1.1 1.5M67.1 70l-.7 2.7-1.1 1.5M67.8 75.2l-1.7 .5M68.6 73.5h1.1v7.6h-3.7v-1.2M69.7 75.5l-1.9 1.3-1.7 .5M69.7 77.1l-1.9 1.3-1.7 .5M69.7 78.7l-1.9 1.3-1.8 .4M69.7 73.9l-1.5 1.1M54.4 81.7l4.8 3.4 6.1 1.6M54.4 84.9l4.8 3.4 6.1 1.6M54.4 88.1l4.8 3.4 6.1 1.6M54.4 94.4l4.8 3.4 6.1 1.6"/>
<path d="M54.4 91.2l4.8 3.5 6.1 1.6M54.4 97.6l4.8 3.4M69.7 80.2l-1.3 .9M33.7 111.5h13.9l.1 1.6 1.3-3.1 .1 1.5h13.9M54.4 100.8l2.6 1.8M54.4 103.9l2.6 1.9M57 111.5v-9.3h.8a8.4 8.4 0 0 0 3.6 0h.8v9.3M57.8 103.4h.3l.3-.8h2.5l.2 .8h.3M57.8 102.2v9.3M57.8 104.6h3.6M61.4 102.2v9.3M62.5 100.2h2.9v3.6h-1l-1.4 1.3v.7h-.8v-1.2h.3v-1.6h-.3v-1.4h.3z"/>
<path d="M63.5 104.7l-1.3 .3M65.4 100.3l-1.7 1.2-1.5 .3M65.4 101.9l-1.7 1.1-1.2 .4M57.1 150.1l-2.6 1.8M57.1 153.2l-2.6 1.9M59.3 154.9l-4.8 3.4M62.3 154l1.6 .4 1.6 1.2M62.3 150.8l1.3 .3M62.5 152.4l1.4 .4 1.6 1.2M65.4 156.4l-6.1 1.6-4.8 3.5M65.4 159.6l-6.1 1.6-4.8 3.4M113.6 150.1l-2.5 1.8"/>
<path d="M113.7 153.2l-2.6 1.9M115.8 154.9l-4.7 3.4M118.9 154l1.5 .4 1.6 1.2M118.9 150.8l1.2 .3M119.1 152.4l1.3 .4 1.6 1.2M122 156.4l-6.2 1.6-4.7 3.5M122 159.6l-6.2 1.6-4.7 3.4M65.4 169.1l-6.1 1.6-4.8 3.5M65.4 165.9l-6.1 1.7-4.8 3.4M65.4 162.7l-6.1 1.7-4.8 3.4M65.4 178.6l-6.1 1.7-4.8 3.4M65.4 175.4l-6.1 1.7-4.8 3.4"/>
<path d="M65.4 172.3l-6.1 1.6-4.8 3.4M122 169.1l-6.2 1.6-4.7 3.5M122 165.9l-6.2 1.7-4.7 3.4M122 162.7l-6.2 1.7-4.7 3.4M122 178.6l-6.2 1.7-4.7 3.4M122 175.4l-6.2 1.7-4.7 3.4M122 172.3l-6.2 1.6-4.7 3.4M65.4 181.8l-6.1 1.6-4.8 3.5M65.4 194.5l-6.1 1.6-4.8 3.5M65.4 191.3l-6.1 1.7-4.8 3.4M65.4 188.1l-6.1 1.7-4.8 3.4M65.4 185l-6.1 1.6-4.8 3.4"/>
<path d="M65.4 197.7l-6.1 1.6-4.8 3.4M122 181.8l-6.2 1.6-4.7 3.5M122 194.5l-6.2 1.6-4.7 3.5M122 191.3l-6.2 1.7-4.7 3.4M122 188.1l-6.2 1.7-4.7 3.4M122 185l-6.2 1.6-4.7 3.4M122 197.7l-6.2 1.6-4.7 3.4M65.4 200.8l-6.1 1.7-2.3 1.6M65.4 204l-1.8 .5M122 200.8l-6.2 1.7-2.3 1.6M122 204l-1.8 .5"/>
</g>
<!-- layer: A-DETL-MBND -->
<path d="M31.3 213.1v2.7v-2.7h.4M32.3 213.5h.4v1.8h-.4M32.7 213.5v1.8M59.4 206.2l-.1 .2v-2.3h-.2v2.3h.2M60.8 206.2l.1 .2v-2.3h.2v2.3h-.2M87.9 213.1v2.7v-2.7h.4M88.9 213.5h.4v1.8h-.4M89.3 213.5v1.8M116 206.2l-.1 .2v-2.3h-.2v2.3h.2M117.4 206.2l.1 .2v-2.3h.2v2.3h-.2" fill="none" stroke="#404040" stroke-width=".2"/>
<!-- layer: A-DETL-PATT -->
<g fill="none" stroke="#000" stroke-width=".2">
<path d="M68.8 71.2l-.2 1M70.7 70l-.5 2.2-1.1 1.3M72.3 70l-.6 2.2-1.5 2.1M73.7 71l-.4 1.2-1.5 2.1M75.3 70.7l-.4 1.5-1.5 2.1M77 70.4l-.5 1.8-1.5 2.1M78.6 70.1l-.5 2.1-1.5 2.1M80.3 70l-.6 2.2-1.5 2.1M81.8 70l-.5 2.2-1.6 2.1M82.4 72.8l-1.1 1.5M126.4 211.8l1.7 2.4 .6 2.3M129.5 211.8l1.7 2.4 .7 2.3"/>
<path d="M132.7 211.8l1.7 2.4 .5 1.7M136.3 212.3l1.3 1.9 .4 1.7M140.8 214.3l.5 2"/>
</g>
<text font-size="7.1" x="19.2" y="18.7">A-Series</text>
<text font-size="3.3" x="18.9" y="246.4">Notes:</text>
<g font-size="3.2">
<text x="88.1" y="22.7">Frenchwood</text>
<text x="107.2" y="22.7">Gliding Patio Doors</text>
<text x="102.7" y="26.5">Accessories</text>
</g>
<g font-size="2.5">
<text x="42.1" y="58">Available from 5</text>
<text x="60.1" y="58">&quot; (135) to 7</text>
<text x="73" y="58">&quot; (181)</text>
<text x="42" y="60.9">in</text>
<text x="46.9" y="60.9">&quot; (1.5) increments</text>
<text x="23.3" y="117.5">A</text>
<text x="28.1" y="117.1">Extension Jamb</text>
<text x="23.2" y="120">7</text>
<text x="19.9" y="208.1">(19)</text>
<text x="22.6" y="205.5">&quot;</text>
<text x="147.5" y="207.5" transform="rotate(-90 147.5 207.5)">&quot;</text>
<text x="21.3" y="211.8" transform="rotate(-90 21.3 211.8)">&quot;</text>
<text x="23.9" y="214.8" transform="rotate(-90 23.9 214.8)">(14)</text>
<text x="150.2" y="210.1" transform="rotate(-90 150.2 210.1)">(19)</text>
<text x="132.2" y="220.8">2</text>
<text x="137.1" y="220.8">&quot;</text>
<text x="23.1" y="225.3">D</text>
<text x="23.2" y="227.9">7</text>
<text x="28.1" y="224.6">Drop-Nose Channel</text>
<text x="89.2" y="225.3">D</text>
<text x="89.3" y="227.9">7</text>
<text x="94.4" y="225">Threshold</text>
<text x="133.1" y="223.4">(69)</text>
<text x="28.1" y="228.1">Performance Grade (PG) Upgrade</text>
<text x="175.6" y="258.3">Date: 03/29/16</text>
<text x="175.6" y="261.1">Scale: 3&quot; (76) = 1' (305)</text>
<text x="19.2" y="265.6">Andersen Windows, Inc. reserves the right to change drawing specifications without notice</text>
<text x="142.2" y="265">File:</text>
<text x="148" y="265">AW</text>
<text x="152.9" y="265">A-Series</text>
<text x="162.6" y="265">Sections</text>
<text x="172.9" y="265">Gliding Door</text>
<text x="186.9" y="265">Page 07 of 08</text>
</g>
<g font-size="2">
<text x="19" y="249.9">Details have been optimized for use in architectural software and do not match manufacturing specifications.</text>
<text x="19" y="252.1">Dimensions in parentheses are in millimeters.</text>
</g>
<g font-size="1.8">
<text x="57.3" y="57.1">5</text>
<text x="58.3" y="58.3">16</text>
<text x="70.9" y="57.1">1</text>
<text x="72.1" y="58.3">8</text>
<text x="44" y="60.1">1</text>
<text x="45.1" y="61.3">16</text>
<text x="20.5" y="204.6">3</text>
<text x="21.7" y="205.9">4</text>
<text x="146.7" y="209.5" transform="rotate(-90 146.7 209.5)">3</text>
<text x="147.9" y="208.4" transform="rotate(-90 147.9 208.4)">4</text>
<text x="20.4" y="214.7" transform="rotate(-90 20.4 214.7)">9</text>
<text x="21.6" y="213.6" transform="rotate(-90 21.6 213.6)">16</text>
<text x="133.3" y="219.9">11</text>
<text x="135.3" y="221.2">16</text>
</g>
<g font-size="1.1">
<text x="105.5" y="21.4">R</text>
<text x="188.5" y="18.1">R</text>
</g>
<text font-size="1.1" fill="#fafafa" x="201.1" y="18.1">R</text>
</svg>
